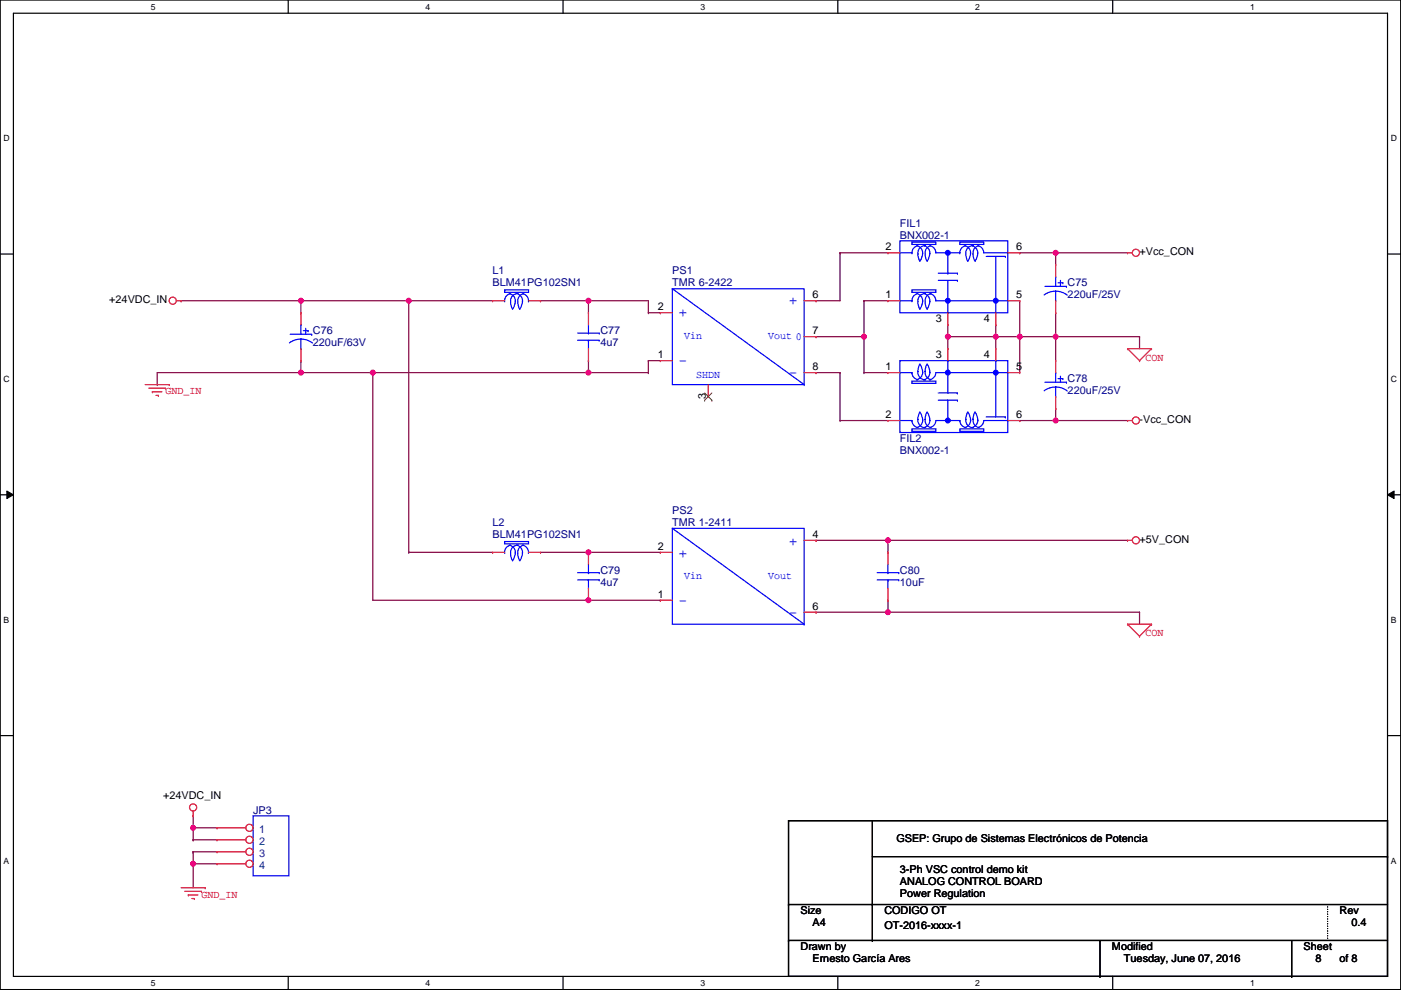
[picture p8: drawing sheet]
<svg xmlns="http://www.w3.org/2000/svg" width="297mm" height="210mm" viewBox="0 0 297 210" stroke-linecap="round" stroke-linejoin="round" font-family="sans-serif">
<path d="M0 0h297v209.8h-297zM2.8 2.8h291.4v204.2h-291.4z" fill="none" stroke="#000" stroke-width=".25"/>
<g fill="#fff">
<path d="M32 .4h1v2h-1z"/>
<path d="M32 207.4h1v2h-1z"/>
</g>
<path d="M61.1 0v2.8M61.1 207v2.8" fill="none" stroke="#000" stroke-width=".25"/>
<g fill="#fff">
<path d="M90.2 .4h1v2h-1z"/>
<path d="M90.2 207.4h1v2h-1z"/>
</g>
<path d="M119.4 0v2.8M119.4 207v2.8" fill="none" stroke="#000" stroke-width=".25"/>
<g fill="#fff">
<path d="M148.5 .4h1v2h-1z"/>
<path d="M148.5 207.4h1v2h-1z"/>
</g>
<path d="M177.6 0v2.8M177.6 207v2.8" fill="none" stroke="#000" stroke-width=".25"/>
<g fill="#fff">
<path d="M206.8 .4h1v2h-1z"/>
<path d="M206.8 207.4h1v2h-1z"/>
</g>
<path d="M235.9 0v2.8M235.9 207v2.8" fill="none" stroke="#000" stroke-width=".25"/>
<g fill="#fff">
<path d="M265 .4h1.1v2h-1.1z"/>
<path d="M265 207.4h1.1v2h-1.1z"/>
<path d="M.7 28.3h1.4v2.1h-1.4z"/>
<path d="M294.9 28.3h1.3v2.1h-1.3z"/>
<path d="M.7 79.4h1.4v2h-1.4z"/>
<path d="M294.9 79.4h1.3v2h-1.3z"/>
</g>
<path d="M0 53.9h2.8M294.2 53.9h2.8" fill="none" stroke="#000" stroke-width=".25"/>
<g fill="#fff">
<path d="M.7 130.4h1.3v2.1h-1.3z"/>
<path d="M294.9 130.4h1.2v2.1h-1.2z"/>
</g>
<path d="M0 104.9h2.8M294.2 104.9h2.8" fill="none" stroke="#000" stroke-width=".25"/>
<path d="M1.4 104.1l1.4 .8-1.4 .8zM294.2 104.9l1.4-.8v1.6z" fill="#000"/>
<path d="M1.4 104.1l1.4 .8-1.4 .8zM294.2 104.9l1.4-.8v1.6z" fill="none" stroke="#000" stroke-width=".21"/>
<g fill="#fff">
<path d="M.7 181.5h1.3v2h-1.3z"/>
<path d="M294.9 181.5h1.2v2h-1.2z"/>
</g>
<path d="M0 156h2.8M294.2 156h2.8" fill="none" stroke="#000" stroke-width=".25"/>
<path d="M33.3 79h30.5M38.4 63.8h.1M38.4 63.8h48.3M63.8 79h.1M63.8 63.8h.1M63.8 63.8v2.5" fill="none" stroke="#800040" stroke-width=".25"/>
<circle cx="63.8" cy="63.8" r=".5" fill="#f0f"/>
<circle cx="63.8" cy="63.8" r=".5" fill="none" stroke="#f0f" stroke-width=".25"/>
<path d="M63.8 76.5h.1M63.8 79h.1M63.8 76.5v2.5M63.8 79h15.2" fill="none" stroke="#800040" stroke-width=".25"/>
<circle cx="63.8" cy="79" r=".5" fill="#f0f"/>
<circle cx="63.8" cy="79" r=".5" fill="none" stroke="#f0f" stroke-width=".25"/>
<path d="M201 68.8h.1M201 68.8v2.6" fill="none" stroke="#800040" stroke-width=".25"/>
<circle cx="201" cy="71.4" r=".5" fill="#f0f"/>
<circle cx="201" cy="71.4" r=".5" fill="none" stroke="#f0f" stroke-width=".25"/>
<path d="M211.1 68.8h.1M211.1 68.8v2.6" fill="none" stroke="#800040" stroke-width=".25"/>
<circle cx="211.1" cy="71.4" r=".5" fill="#f0f"/>
<circle cx="211.1" cy="71.4" r=".5" fill="none" stroke="#f0f" stroke-width=".25"/>
<path d="M173 71.4h.1M183.2 63.8h.1M183.2 63.8h5.1M183.2 63.8v7.6h-10.2" fill="none" stroke="#800040" stroke-width=".25"/>
<circle cx="183.2" cy="71.4" r=".5" fill="#f0f"/>
<circle cx="183.2" cy="71.4" r=".5" fill="none" stroke="#f0f" stroke-width=".25"/>
<g fill="none" stroke="#800040" stroke-width=".25">
<path d="M178.1 53.6h.1M178.1 53.6v10.2h-5.1M178.1 53.6h10.2M216.2 53.6h.1M216.2 53.6h22.9M223.8 53.6h.1M173 63.8h.1M173 79h.1M173 79h5.1M178.1 79h.1M178.1 79v10.2M183.2 71.4h.1"/>
<path d="M183.2 79h.1M183.2 71.4v7.6M183.2 79h5.1M201 71.4h.1M201 71.4h15.2M201 71.4v2.5M211.1 71.4h.1M211.1 71.4v2.5M223.8 66.3h.1M223.8 71.4h.1M223.8 71.4h17.8M223.8 66.3v5.1"/>
<path d="M241.6 71.4h.1M241.6 71.4v2.5M178.1 89.2h.1M178.1 89.2h10.2M216.2 89.2h.1M216.2 89.2h7.6"/>
</g>
<circle cx="223.8" cy="71.4" r=".5" fill="#f0f"/>
<circle cx="223.8" cy="71.4" r=".5" fill="none" stroke="#f0f" stroke-width=".25"/>
<path d="M223.8 53.6h.1M223.8 53.6v2.5M223.8 71.4h.1M223.8 71.4v5.1" fill="none" stroke="#800040" stroke-width=".25"/>
<circle cx="223.8" cy="53.6" r=".5" fill="#f0f"/>
<circle cx="223.8" cy="53.6" r=".5" fill="none" stroke="#f0f" stroke-width=".25"/>
<path d="M223.8 89.2h.1M223.8 89.2h15.3" fill="none" stroke="#800040" stroke-width=".25"/>
<circle cx="223.8" cy="89.2" r=".5" fill="#f0f"/>
<circle cx="223.8" cy="89.2" r=".5" fill="none" stroke="#f0f" stroke-width=".25"/>
<path d="M216.2 63.8h.1M216.2 71.4h.1M216.2 63.8v7.6M216.2 71.4h7.6M223.8 86.6h.1M223.8 86.6v2.6" fill="none" stroke="#800040" stroke-width=".25"/>
<circle cx="216.2" cy="71.4" r=".5" fill="#f0f"/>
<circle cx="216.2" cy="71.4" r=".5" fill="none" stroke="#f0f" stroke-width=".25"/>
<path d="M216.2 71.4h.1M216.2 71.4v7.6M79 127.3h45.8M124.8 127.3h.1" fill="none" stroke="#800040" stroke-width=".25"/>
<circle cx="124.8" cy="127.3" r=".5" fill="#f0f"/>
<circle cx="124.8" cy="127.3" r=".5" fill="none" stroke="#f0f" stroke-width=".25"/>
<path d="M86.7 117.1h.1M86.7 117.1h17.7M114.6 117.1h10.2M124.8 117.1h.1M241.6 129.8h.1M241.6 129.8v2.5" fill="none" stroke="#800040" stroke-width=".25"/>
<circle cx="124.8" cy="117.1" r=".5" fill="#f0f"/>
<circle cx="124.8" cy="117.1" r=".5" fill="none" stroke="#f0f" stroke-width=".25"/>
<path d="M173 114.6h.1M173 114.6h66.1M188.3 114.6h.1M188.3 114.6v2.5" fill="none" stroke="#800040" stroke-width=".25"/>
<circle cx="188.3" cy="114.6" r=".5" fill="#f0f"/>
<circle cx="188.3" cy="114.6" r=".5" fill="none" stroke="#f0f" stroke-width=".25"/>
<path d="M86.7 63.8h.1M86.7 63.8v53.3" fill="none" stroke="#800040" stroke-width=".25"/>
<circle cx="86.7" cy="63.8" r=".5" fill="#f0f"/>
<circle cx="86.7" cy="63.8" r=".5" fill="none" stroke="#f0f" stroke-width=".25"/>
<path d="M79 79h.1M79 79v48.3M86.7 63.8h.1M86.7 63.8h17.7" fill="none" stroke="#800040" stroke-width=".25"/>
<circle cx="79" cy="79" r=".5" fill="#f0f"/>
<circle cx="79" cy="79" r=".5" fill="none" stroke="#f0f" stroke-width=".25"/>
<path d="M79 79h.1M79 79h45.8" fill="none" stroke="#800040" stroke-width=".25"/>
<circle cx="124.8" cy="79" r=".5" fill="#f0f"/>
<circle cx="124.8" cy="79" r=".5" fill="none" stroke="#f0f" stroke-width=".25"/>
<path d="M114.6 63.8h.1M114.6 63.8h10.2M124.8 63.8h.1M124.8 63.8v2.5" fill="none" stroke="#800040" stroke-width=".25"/>
<circle cx="124.8" cy="63.8" r=".5" fill="#f0f"/>
<circle cx="124.8" cy="63.8" r=".5" fill="none" stroke="#f0f" stroke-width=".25"/>
<path d="M124.8 63.8h.1M124.8 76.5h.1M124.8 79h.1M124.8 63.8h12.7M124.8 76.5v2.5M124.8 79h12.7M173 129.8h.1M173 129.8h68.6M188.3 127.3h.1M188.3 129.8h.1M188.3 127.3v2.5" fill="none" stroke="#800040" stroke-width=".25"/>
<circle cx="188.3" cy="129.8" r=".5" fill="#f0f"/>
<circle cx="188.3" cy="129.8" r=".5" fill="none" stroke="#f0f" stroke-width=".25"/>
<path d="M33.3 79v2.5M33.3 81.5h.1M124.8 117.1h15.2M140 117.1h.1M124.8 127.3h15.2M140 127.3h.1M40.9 180.6h.1M40.9 183.1h.1M40.9 180.6h5.1M40.9 183.1h5.1M40.9 183.1v5.1" fill="none" stroke="#800040" stroke-width=".25"/>
<circle cx="40.9" cy="183.1" r=".5" fill="#f0f"/>
<circle cx="40.9" cy="183.1" r=".5" fill="none" stroke="#f0f" stroke-width=".25"/>
<path d="M40.9 178.1h.1M40.9 175.5h.1M40.9 178.1h5.1M40.9 173v5.1M40.9 175.5h5.1M40.9 180.6h.1M40.9 180.6v2.5" fill="none" stroke="#800040" stroke-width=".25"/>
<circle cx="40.9" cy="175.5" r=".5" fill="#f0f"/>
<circle cx="40.9" cy="175.5" r=".5" fill="none" stroke="#f0f" stroke-width=".25"/>
<path d="M137.5 66.3h.1M137.5 76.5h.1M137.5 79h.1M137.5 63.8v2.5M137.5 76.5v2.5M137.5 66.3h2.5M137.5 76.5h2.5M140 66.3h.1" fill="none" stroke="#800040" stroke-width=".25"/>
<g fill="none" stroke="#f00" stroke-width=".25">
<path d="M223.8 56.1h.1M223.8 56.1v2.6M239.1 53.6h.1M239.1 53.6h1M37.4 63.8h1M38.4 63.8h.1M63.8 66.3h.1M63.8 76.5h.1M63.8 66.3v2.5M63.8 73.9v2.6M140 66.3h.1M140 76.5h.1"/>
<path d="M140 66.3h2.5M140 76.5h2.5M170.5 63.8h2.5M170.5 79h2.5M170.5 71.4h2.5M173 79h.1M173 63.8h.1M173 71.4h.1M223.8 66.3h.1M223.8 63.8v2.5M239.1 73.9h.1M239.1 73.9h5"/>
<path d="M239.1 73.9l2.5 2.6M241.6 76.5h.1M244.1 73.9h.1M244.1 73.9l-2.5 2.6M30.8 81.5h5.1M31.5 82.3h3.6M32.3 83.1h.1M32.3 83.1h2M33.1 83.8h.5M33.6 83.8h.1M35.1 82.3h.1M35.9 81.5h.1"/>
<path d="M150.2 84.1h.1M150.2 81.5v2.6M239.1 89.2h.1M239.1 89.2h1M140 117.1h.1M140 117.1h2.5M170.5 114.6h2.5M173 114.6h.1M188.3 117.1h.1M188.3 117.1v2.5M239.1 114.6h.1M239.1 114.6h1"/>
<path d="M140 127.3h.1M140 127.3h2.5M170.5 129.8h2.5M173 129.8h.1M188.3 127.3h.1M188.3 124.7v2.6M239.1 132.3h.1M239.1 132.3h5M239.1 132.3l2.5 2.6M241.6 134.9h.1M244.1 132.3h.1M244.1 132.3l-2.5 2.6"/>
<path d="M40.9 173h.1M40.9 172v1M38.4 188.2h5.1M39.2 189h3.5M39.9 189.7h.1M39.9 189.7h2.1M40.7 190.5h.5M41.2 190.5h.1M42.7 189h.1M43.5 188.2h.1"/>
<circle cx="240.8" cy="53.6" r=".76"/>
<circle cx="36.6" cy="63.8" r=".76"/>
<circle cx="240.8" cy="89.2" r=".76"/>
<circle cx="240.8" cy="114.6" r=".76"/>
<circle cx="40.9" cy="171.2" r=".76"/>
</g>
<g fill="none" stroke="#000" stroke-width=".25">
<path d="M167.2 174h127v33h-127zM185 174v25.4M167.2 199.4h.1M167.2 191.8h.1M167.2 199.4h127M167.2 191.8h127M185 199.4h.1M185 191.8h.1M185 181.6h109.2M233.2 199.4v7.6M273.9 199.4v7.6M294.2 181.6h.1"/>
<path d="M233.2 207h.1M273.9 207h.1"/>
</g>
<path d="M281.5 191.8v7.6M281.5 199.4h.1" fill="none" stroke="#000" stroke-width=".25" stroke-dasharray="0 .5"/>
<g fill="none" stroke="#00f" stroke-width=".25">
<path d="M190.8 53.6h2.5M193.3 51.3h5.1v.5h-5.1zM193.3 53.6h.1M194.4 52.1a1.51 1.51 0 0 1 1.2 1.7M194.6 52.1a1.51 1.51 0 0 0-1.3 1.5M195.6 53.6l-.2 1.1-.3 .6M195.9 52.1a1.51 1.51 0 0 1 1.2 1.7M196.1 52.1a1.79 1.79 0 0 0-1.4 2.6l.3 .7M196.1 53.9l.1 .8 .4 .7M197.1 53.6l-.2 1.1-.3 .6M197.2 52.1a1.53 1.53 0 0 1 1.2 1.5h5.1M197.4 52.1a1.52 1.52 0 0 0-1.2 1.7"/>
<path d="M198.9 57.9h4.1M198.9 59.4h4.1M201 57.9h.1M201 53.6v4.3M201 59.4v6.9M203 57.9h.1M203 59.4h.1M203.5 51.3h5.1v.5h-5.1zM203.5 53.6h.1M204.6 52.1a1.51 1.51 0 0 1 1.1 1.7M204.7 52.1a1.51 1.51 0 0 0-1.2 1.5M204.8 53.9l.1 .8 .3 .7"/>
<path d="M205.8 53.6l-.2 1.1-.4 .6M206.1 52.1a1.51 1.51 0 0 1 1.2 1.7M206.3 52.1a1.51 1.51 0 0 0-1.5 1.7M207.3 53.6l-.2 1.1-.4 .6M207.4 52.1a1.53 1.53 0 0 1 1.2 1.5M207.5 52.1a2.07 2.07 0 0 0-1 3l.2 .3M223.8 58.7h.1M223.8 58.7v2M224.3 60h1M224.8 59.4v1.1M225.3 60h.1M61.5 70.9h4.6"/>
<path d="M63.8 73.9h.1M63.8 71.9l1.6 .3 .9 .5M63.8 71.9l-1.5 .3-.9 .5M63.8 68.8h.1M63.8 68.8v2.1M63.8 71.9v2M64.3 70.1h1M64.8 70.6h.1M64.8 69.6v1M65.3 70.1h.1M66.1 70.9h.1M142.5 61.2h28v20.3h-28z"/>
<path d="M142.5 61.2l28 20.3M190.8 63.8h2.5M193.3 61.5h5.1v.5h-5.1zM193.3 63.8h.1M194.4 62.3a1.51 1.51 0 0 1 1.2 1.7M194.6 62.3a1.51 1.51 0 0 0-1.3 1.5M195.6 63.8l-.2 1-.3 .7M195.9 62.3a1.51 1.51 0 0 1 1.2 1.7M196.1 62.2a1.79 1.79 0 0 0-1.4 2.6l.3 .8M196.1 64l.1 .8 .4 .8M197.1 63.8l-.2 1-.3 .7M197.2 62.3a1.53 1.53 0 0 1 1.2 1.5h15.3"/>
<path d="M197.4 62.3a1.52 1.52 0 0 0-1.2 1.7M201 66.3h.1M213.7 63.8h.1M221.5 60.7h4.6M223.8 63.8h.1M223.8 61.7l1.6 .3 .9 .6M223.8 61.7l-1.5 .3-.9 .5M223.8 61.7v2.1M224.8 60.5h.1M226.1 60.7h.1M170.5 81.5h.1M142.5 112h28v20.3h-28z"/>
<path d="M142.5 112l28 20.3M188.3 119.6v1.8M170.5 132.3h.1M186 122.9h4.5M186 121.4h4.5M188.3 121.4h.1M188.3 122.9h.1M188.3 122.9v1.8M190.5 122.9h.1M190.5 121.4h.1"/>
</g>
<path d="M149.4 84.9h.1M149.4 83.3l1.5 1.6M150.9 83.3l-1.5 1.6M150.9 84.9h.1" fill="none" stroke="#804000" stroke-width=".21"/>
<circle cx="201" cy="53.6" r=".5" fill="#00f"/>
<circle cx="201" cy="53.6" r=".5" fill="none" stroke="#00f" stroke-width=".25"/>
<circle cx="201" cy="63.8" r=".5" fill="#00f"/>
<g fill="none" stroke="#00f" stroke-width=".25">
<path d="M209.1 54.4h4.1M211.1 54.4v11.9M213.2 54.4h.1M211.1 66.3h.1"/>
<circle cx="201" cy="63.8" r=".5"/>
</g>
<circle cx="211.1" cy="63.8" r=".5" fill="#00f"/>
<g fill="none" stroke="#00f" stroke-width=".25">
<path d="M190.8 51.1h22.9v15.2h-22.9zM208.6 53.6h5.1M213.7 53.6h.1M107 61.5h5.1v.5h-5.1zM108 62.3a1.51 1.51 0 0 1 1.2 1.7M108.2 62.3a1.52 1.52 0 0 0-1.2 1.7M108.3 64l.1 .8 .3 .8M109.3 63.8l-.3 1-.3 .7M109.6 62.3a1.51 1.51 0 0 1 1.2 1.7M109.8 62.2a1.51 1.51 0 0 0-1.5 1.8M110.8 63.8l-.2 1-.4 .7M110.8 62.3a1.51 1.51 0 0 1 1.2 1.7"/>
<path d="M111 62.3a2.07 2.07 0 0 0-1 2.9l.2 .4M53.6 173h7.7v12.7h-7.7z"/>
<circle cx="211.1" cy="63.8" r=".5"/>
</g>
<g fill="none" stroke="#f00" stroke-width=".25">
<path d="M188.3 53.6h.1M188.3 53.6h2.5M213.7 53.6h2.5M216.2 53.6h.1M104.4 63.8h.1M104.4 63.8h2.6M112.1 63.8h2.5M114.6 63.8h.1M188.3 63.8h.1M188.3 63.8h2.5M201 68.8h.1M201 66.3v2.5"/>
<path d="M211.1 68.8h.1M211.1 66.3v2.5M213.7 63.8h2.5M216.2 63.8h.1"/>
</g>
<circle cx="52.9" cy="175.5" r=".76" fill="#fff"/>
<g fill="none" stroke="#f00" stroke-width=".25">
<path d="M46 175.5h.1M46 175.5h6.1"/>
<circle cx="52.9" cy="175.5" r=".76"/>
</g>
<circle cx="52.9" cy="178.1" r=".76" fill="#fff"/>
<g fill="none" stroke="#f00" stroke-width=".25">
<path d="M46 178.1h.1M46 178.1h6.1"/>
<circle cx="52.9" cy="178.1" r=".76"/>
</g>
<circle cx="52.9" cy="180.6" r=".76" fill="#fff"/>
<g fill="none" stroke="#f00" stroke-width=".25">
<path d="M46 180.6h.1M46 180.6h6.1"/>
<circle cx="52.9" cy="180.6" r=".76"/>
</g>
<circle cx="52.9" cy="183.1" r=".76" fill="#fff"/>
<g fill="none" stroke="#f00" stroke-width=".25">
<path d="M104.4 117.1h.1M104.4 117.1h2.6M112.1 117.1h2.5M114.6 117.1h.1M124.8 117.1h.1M124.8 117.1v2.5M124.8 127.3h.1M124.8 124.7v2.6M46 183.1h.1M46 183.1h6.1"/>
<circle cx="52.9" cy="183.1" r=".76"/>
</g>
<g fill="none" stroke="#00f" stroke-width=".25">
<path d="M190.8 79h2.5M193.3 79a1.51 1.51 0 0 0 1.3 1.5M193.3 79h.1M195 77.2l-.3 .7-.1 .9a1.54 1.54 0 0 0 1.5 1.7M195.1 77.3l.4 1 .1 .7M195.6 78.8v.2a1.54 1.54 0 0 1-1.2 1.5M196.1 78.8v.2a1.51 1.51 0 0 0 1.3 1.5M196.6 77.2l-.4 .7-.1 .9M196.6 77.3l.5 1v.7M197.1 78.8v.2a1.54 1.54 0 0 1-1.2 1.5M201 76.5h.1M201 76.5v6.8"/>
<path d="M213.7 79h-15.3a1.54 1.54 0 0 1-1.2 1.5M213.7 79h.1M190.8 89.2h2.5M193.3 90.9h5.1v.6h-5.1zM193.3 80.8h5.1v.5h-5.1zM193.3 89.2a1.51 1.51 0 0 0 1.3 1.4M193.3 89.2h.1M195 87.3l-.3 .8-.1 .8a1.54 1.54 0 0 0 1.5 1.8M195.1 87.4l.4 1 .1 .8M195.6 88.9v.3a1.54 1.54 0 0 1-1.2 1.4M196.1 88.9v.3a1.51 1.51 0 0 0 1.3 1.4M196.6 87.3l-.4 .8-.1 .8"/>
<path d="M196.6 87.4l.5 1v.8M197.1 88.9v.3a1.54 1.54 0 0 1-1.2 1.4M198.9 84.8h4.1M198.9 83.3h4.1M201 84.8h.1M201 84.8v4.4M203 84.8h.1M203 83.3h.1M203.5 90.9h5.1v.6h-5.1zM203.5 89.2h-5.1a1.54 1.54 0 0 1-1.2 1.4M203.5 89.2h.1M203.5 89.2a1.51 1.51 0 0 0 1.2 1.4"/>
<path d="M204.8 88.9a1.53 1.53 0 0 0 1.5 1.8M205.2 87.3l-.3 .8-.1 .8M205.2 87.4l.5 1 .1 .8M205.8 88.9v.3a1.54 1.54 0 0 1-1.2 1.4M206.7 87.3l-.3 .8-.1 1.1a1.51 1.51 0 0 0 1.2 1.4M206.8 87.4l.4 1 .1 .8M207.3 88.9v.3a1.54 1.54 0 0 1-1.2 1.4M208.6 89.2a1.54 1.54 0 0 1-1.2 1.4M107 114.8h5.1v.5h-5.1zM108 115.6a1.51 1.51 0 0 1 1.2 1.7M108.2 115.6a1.52 1.52 0 0 0-1.2 1.7M108.3 117.4l.1 .8 .3 .7"/>
<path d="M109.3 117.1l-.3 1.1-.3 .6M109.6 115.6a1.51 1.51 0 0 1 1.2 1.7M109.8 115.6a1.51 1.51 0 0 0-1.5 1.7M110.8 117.1l-.2 1.1-.4 .6M110.8 115.6a1.51 1.51 0 0 1 1.2 1.7M111 115.6a2.07 2.07 0 0 0-1 3l.2 .3M124.8 119.6v1.8M122.5 122.9h4.5M122.5 121.4h4.5M124.8 121.4h.1M124.8 122.9h.1M124.8 122.9v1.8"/>
<path d="M127 122.9h.1M127 121.4h.1"/>
</g>
<circle cx="201" cy="89.2" r=".5" fill="#00f"/>
<circle cx="201" cy="89.2" r=".5" fill="none" stroke="#00f" stroke-width=".25"/>
<circle cx="201" cy="79" r=".5" fill="#00f"/>
<g fill="none" stroke="#00f" stroke-width=".25">
<path d="M211.1 76.5h.1M211.1 76.5v11.9M209.1 88.4h4.1M213.2 88.4h.1"/>
<circle cx="201" cy="79" r=".5"/>
</g>
<circle cx="211.1" cy="79" r=".5" fill="#00f"/>
<g fill="none" stroke="#00f" stroke-width=".25">
<path d="M122.5 72.1h4.5M122.5 70.6h4.5M124.8 70.6h.1M124.8 72.1h.1M124.8 68.8v1.8M124.8 72.1v1.8M127 72.1h.1M127 70.6h.1M190.8 76.5h22.9v15.2h-22.9zM223.8 79h.1M223.8 79v2M224.8 79.8v1"/>
<path d="M208.6 89.2h5.1M213.7 89.2h.1M221.5 81h4.6M223.8 84.1h.1M223.8 82.1l1.6 .3 .9 .5M223.8 82.1l-1.5 .2-.9 .6M223.8 82.1v2M224.3 80.3h1M224.8 80.8h.1M225.3 80.3h.1M226.1 81h.1"/>
<circle cx="211.1" cy="79" r=".5"/>
</g>
<g fill="none" stroke="#f00" stroke-width=".25">
<path d="M124.8 66.3h.1M124.8 76.5h.1M124.8 66.3v2.5M124.8 73.9v2.6M188.3 79h.1M188.3 79h2.5M201 73.9h.1M201 73.9v2.6M211.1 73.9h.1M211.1 73.9v2.6M213.7 79h2.5M216.2 79h.1"/>
<path d="M223.8 76.5h.1M223.8 76.5v2.5M188.3 89.2h.1M188.3 89.2h2.5M213.7 89.2h2.5M216.2 89.2h.1M223.8 86.6h.1M223.8 84.1v2.5"/>
</g>
<circle cx="63.8" cy="63.8" r=".5" fill="#f0f"/>
<circle cx="63.8" cy="63.8" r=".5" fill="none" stroke="#f0f" stroke-width=".25"/>
<circle cx="63.8" cy="79" r=".5" fill="#f0f"/>
<circle cx="63.8" cy="79" r=".5" fill="none" stroke="#f0f" stroke-width=".25"/>
<circle cx="201" cy="71.4" r=".5" fill="#f0f"/>
<circle cx="201" cy="71.4" r=".5" fill="none" stroke="#f0f" stroke-width=".25"/>
<circle cx="211.1" cy="71.4" r=".5" fill="#f0f"/>
<circle cx="211.1" cy="71.4" r=".5" fill="none" stroke="#f0f" stroke-width=".25"/>
<circle cx="183.2" cy="71.4" r=".5" fill="#f0f"/>
<circle cx="183.2" cy="71.4" r=".5" fill="none" stroke="#f0f" stroke-width=".25"/>
<circle cx="223.8" cy="71.4" r=".5" fill="#f0f"/>
<circle cx="223.8" cy="71.4" r=".5" fill="none" stroke="#f0f" stroke-width=".25"/>
<circle cx="223.8" cy="53.6" r=".5" fill="#f0f"/>
<circle cx="223.8" cy="53.6" r=".5" fill="none" stroke="#f0f" stroke-width=".25"/>
<circle cx="223.8" cy="89.2" r=".5" fill="#f0f"/>
<circle cx="223.8" cy="89.2" r=".5" fill="none" stroke="#f0f" stroke-width=".25"/>
<circle cx="216.2" cy="71.4" r=".5" fill="#f0f"/>
<circle cx="216.2" cy="71.4" r=".5" fill="none" stroke="#f0f" stroke-width=".25"/>
<circle cx="124.8" cy="127.3" r=".5" fill="#f0f"/>
<circle cx="124.8" cy="127.3" r=".5" fill="none" stroke="#f0f" stroke-width=".25"/>
<circle cx="124.8" cy="117.1" r=".5" fill="#f0f"/>
<circle cx="124.8" cy="117.1" r=".5" fill="none" stroke="#f0f" stroke-width=".25"/>
<circle cx="188.3" cy="114.6" r=".5" fill="#f0f"/>
<circle cx="188.3" cy="114.6" r=".5" fill="none" stroke="#f0f" stroke-width=".25"/>
<circle cx="86.7" cy="63.8" r=".5" fill="#f0f"/>
<circle cx="86.7" cy="63.8" r=".5" fill="none" stroke="#f0f" stroke-width=".25"/>
<circle cx="79" cy="79" r=".5" fill="#f0f"/>
<circle cx="79" cy="79" r=".5" fill="none" stroke="#f0f" stroke-width=".25"/>
<circle cx="124.8" cy="79" r=".5" fill="#f0f"/>
<circle cx="124.8" cy="79" r=".5" fill="none" stroke="#f0f" stroke-width=".25"/>
<circle cx="124.8" cy="63.8" r=".5" fill="#f0f"/>
<circle cx="124.8" cy="63.8" r=".5" fill="none" stroke="#f0f" stroke-width=".25"/>
<circle cx="188.3" cy="129.8" r=".5" fill="#f0f"/>
<circle cx="188.3" cy="129.8" r=".5" fill="none" stroke="#f0f" stroke-width=".25"/>
<circle cx="40.9" cy="183.1" r=".5" fill="#f0f"/>
<circle cx="40.9" cy="183.1" r=".5" fill="none" stroke="#f0f" stroke-width=".25"/>
<circle cx="40.9" cy="175.5" r=".5" fill="#f0f"/>
<circle cx="40.9" cy="175.5" r=".5" fill="none" stroke="#f0f" stroke-width=".25"/>
<g font-size="3.3" fill="#00f">
<text x="167.2" y="64.7">+</text>
<text x="143.8" y="67.3">+</text>
<text x="143.8" y="77.4">-</text>
<text x="167.2" y="80">-</text>
<text x="143.8" y="118.3">+</text>
<text x="167.2" y="115.8">+</text>
<text x="143.8" y="128.2">-</text>
<text x="167.2" y="130.8">-</text>
</g>
<g font-size="2.3">
<text x="187.7" y="53.1">2</text>
<text x="215.4" y="53.1">6</text>
<text x="241.6" y="54.1">+Vcc_CON</text>
<text x="23.2" y="64.3">+24VDC_IN</text>
<text x="139.5" y="65.8">2</text>
<text x="172.3" y="63.2">6</text>
<text x="187.7" y="63.2">1</text>
<text x="215.4" y="63.2">5</text>
<text x="172.3" y="70.9">7</text>
<text x="198.4" y="68.4">3</text>
<text x="208.6" y="68.4">4</text>
<text x="139.5" y="75.9">1</text>
<text x="198.4" y="76">3</text>
<text x="208.6" y="76">4</text>
<text x="172.3" y="78.5">8</text>
<text x="187.7" y="78.5">1</text>
<text x="215.4" y="78.5">5</text>
<text x="149.6" y="84.6" transform="rotate(-90 149.6 84.6)">3</text>
<text x="187.7" y="88.6">2</text>
<text x="215.4" y="88.6">6</text>
<text x="241.6" y="89.7">-Vcc_CON</text>
<text x="139.5" y="116.6">2</text>
<text x="172.3" y="114">4</text>
<text x="241.6" y="115.1">+5V_CON</text>
<text x="139.5" y="126.7">1</text>
<text x="172.3" y="129.3">6</text>
<text x="34.6" y="169.4">+24VDC_IN</text>
<text x="190" y="178.6">GSEP: Grupo de Sistemas Electrónicos de Potencia</text>
<text x="190.8" y="185.2">3-Ph VSC control demo kit</text>
<text x="190.8" y="187.7">ANALOG CONTROL BOARD</text>
<text x="190.8" y="190.3">Power Regulation</text>
<text x="169.7" y="193.8">Size</text>
<text x="172.3" y="196.4">A4</text>
<text x="187.5" y="196.9">OT-2016-xxxx-1</text>
<text x="187.5" y="193.8">CODIGO OT</text>
<text x="284" y="193.8">Rev</text>
<text x="286.6" y="196.4">0.4</text>
<text x="169.7" y="201.5">Drawn by</text>
<text x="172.3" y="204">Ernesto García Ares</text>
<text x="235.8" y="201.5">Modified</text>
<text x="238.3" y="204">Tuesday, June 07, 2016</text>
<text x="276.4" y="201.5">Sheet</text>
<text x="278.9" y="204">8</text>
<text x="284" y="204">of 8</text>
</g>
<g font-size="2.3" fill="#000080">
<text x="190.8" y="48">FIL1</text>
<text x="190.8" y="50.6">BNX002-1</text>
<text x="104.4" y="58.2">L1</text>
<text x="142.5" y="58.2">PS1</text>
<text x="104.4" y="60.7">BLM41PG102SN1</text>
<text x="142.5" y="60.7">TMR 6-2422</text>
<text x="226.4" y="60.7">C75</text>
<text x="226.4" y="63.3">220uF/25V</text>
<text x="66.3" y="70.9">C76</text>
<text x="127.3" y="70.9">C77</text>
<text x="66.3" y="73.4">220uF/63V</text>
<text x="127.3" y="73.4">4u7</text>
<text x="226.4" y="81.1">C78</text>
<text x="226.4" y="83.6">220uF/25V</text>
<text x="190.8" y="93.8">FIL2</text>
<text x="190.8" y="96.3">BNX002-1</text>
<text x="104.4" y="111.5">L2</text>
<text x="142.5" y="109">PS2</text>
<text x="142.5" y="111.5">TMR 1-2411</text>
<text x="104.4" y="114.1">BLM41PG102SN1</text>
<text x="127.3" y="121.7">C79</text>
<text x="127.3" y="124.2">4u7</text>
<text x="190.8" y="121.7">C80</text>
<text x="190.8" y="124.2">10uF</text>
<text x="53.6" y="172.5">JP3</text>
</g>
<g font-size="2.3" fill="#00f">
<text x="145.1" y="71.9">Vin</text>
<text x="162.9" y="71.9">Vout 0</text>
<text x="147.6" y="80.1">SHDN</text>
<text x="145.1" y="122.7">Vin</text>
<text x="162.9" y="122.7">Vout</text>
</g>
<g font-size="2.3" fill="#f00">
<text x="242.9" y="76.5">CON</text>
<text x="35.1" y="83.6">GND_IN</text>
<text x="242.9" y="134.9">CON</text>
<text x="42.7" y="190.3">GND_IN</text>
</g>
<g font-size="2.3" fill="#004080">
<text x="54.9" y="176.6">1</text>
<text x="54.9" y="179.1">2</text>
<text x="54.9" y="181.6">3</text>
<text x="54.9" y="184.2">4</text>
</g>
<g font-size="1.8">
<text x="32" y="2">5</text>
<text x="90.2" y="2">4</text>
<text x="148.5" y="2">3</text>
<text x="206.8" y="2">2</text>
<text x="265" y="2">1</text>
<text x=".7" y="30">D</text>
<text x="294.9" y="30">D</text>
<text x=".7" y="81">C</text>
<text x="294.9" y="81">C</text>
<text x=".7" y="132.1">B</text>
<text x="294.9" y="132.1">B</text>
<text x=".7" y="183.1">A</text>
<text x="294.9" y="183.1">A</text>
<text x="32" y="209">5</text>
<text x="90.2" y="209">4</text>
<text x="148.5" y="209">3</text>
<text x="206.8" y="209">2</text>
<text x="265" y="209">1</text>
</g>
</svg>
